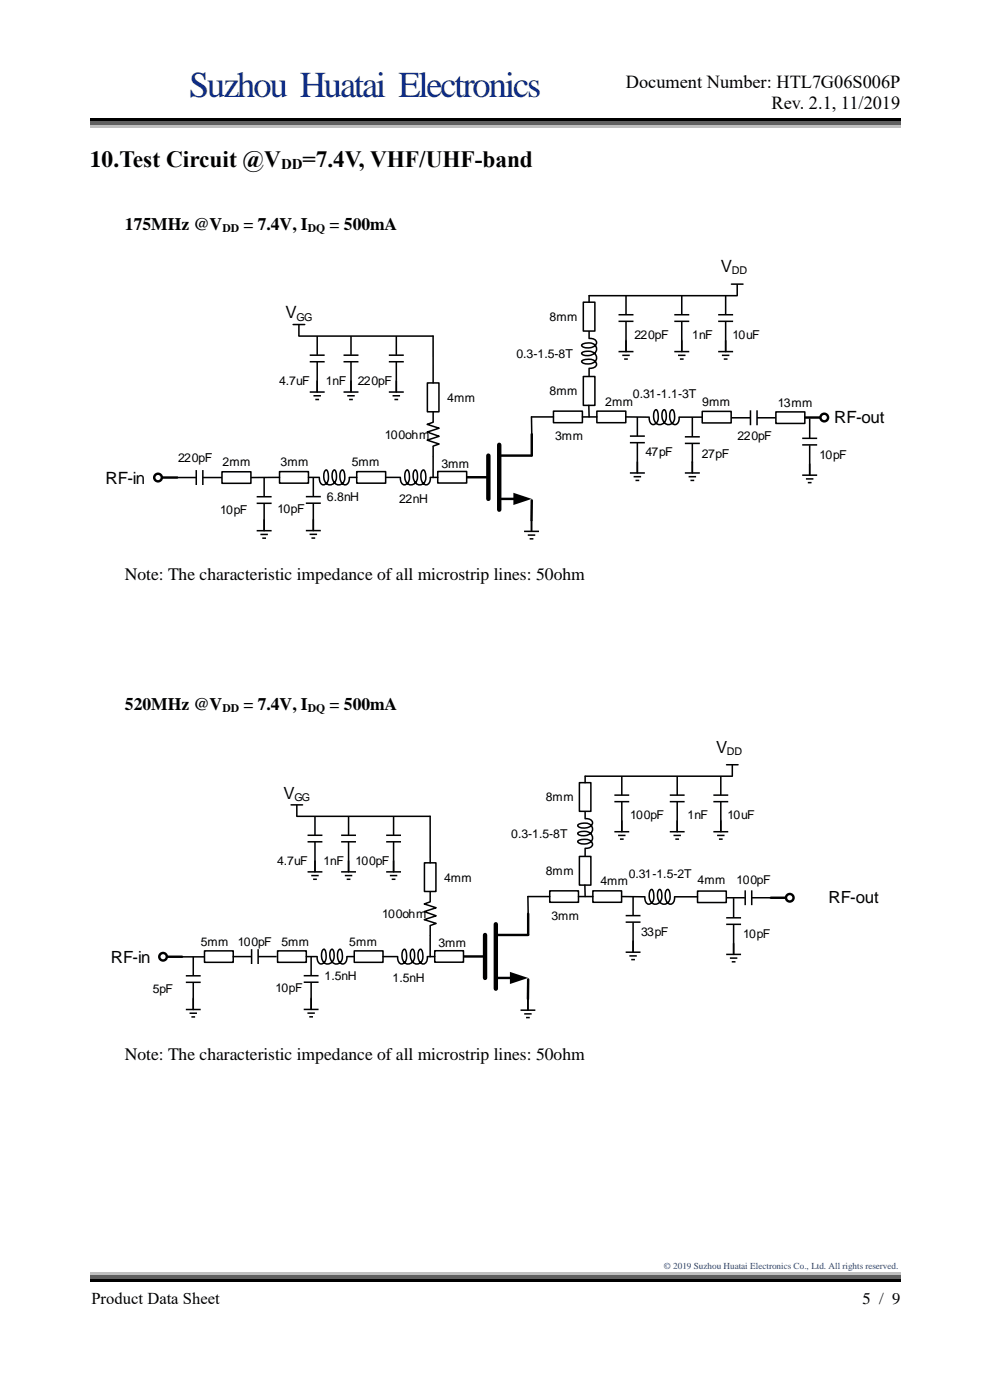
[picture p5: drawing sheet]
<svg xmlns="http://www.w3.org/2000/svg" width="210mm" height="297mm" viewBox="0 0 210 297" stroke-linecap="round" stroke-linejoin="round" font-family="sans-serif">
<path d="M106 96.7h6.8M112.8 92.1v4.5M99 101.2h4.6M106.1 105.8h3.1M112.8 106.1v4.3" fill="none" stroke="#000" stroke-width=".52"/>
<path d="M108.9 104.5l3.9 1.3-3.9 1.3z" fill="#000"/>
<path d="M103.6 96.7v9.1M105.9 94.4v13.7" fill="none" stroke="#000" stroke-width=".93"/>
<path d="M92.9 100h6.1v2.5h-6.1z" fill-rule="evenodd" fill="#fff"/>
<path d="M133.6 92.5h3.2M133.6 93.9h3.2M135.2 88.5v4M135.2 94v4M54.4 105.4h3.2M54.4 106.8h3.2M56 101.3v4.1M56 106.8v3.4M92.9 100h6.1v2.5h-6.1z" fill="none" stroke="#000" stroke-width=".32"/>
<path d="M75.7 100.1h6.1v2.4h-6.1z" fill-rule="evenodd" fill="#fff"/>
<path d="M75.7 100.1h6.1v2.4h-6.1z" fill="none" stroke="#000" stroke-width=".32"/>
<path d="M59.3 100.1h6.1v2.4h-6.1z" fill-rule="evenodd" fill="#fff"/>
<path d="M59.3 100.1h6.1v2.4h-6.1z" fill="none" stroke="#000" stroke-width=".32"/>
<path d="M164.6 87.4h6.1v2.4h-6.1z" fill-rule="evenodd" fill="#fff"/>
<path d="M164.6 87.4h6.1v2.4h-6.1z" fill="none" stroke="#000" stroke-width=".32"/>
<path d="M149 87.3h6.1v2.4h-6.1z" fill-rule="evenodd" fill="#fff"/>
<path d="M149 87.3h6.1v2.4h-6.1z" fill="none" stroke="#000" stroke-width=".32"/>
<path d="M126.6 87.2h6.2v2.5h-6.2z" fill-rule="evenodd" fill="#fff"/>
<path d="M126.6 87.2h6.2v2.5h-6.2z" fill="none" stroke="#000" stroke-width=".32"/>
<path d="M117.4 87.2h6.1v2.5h-6.1z" fill-rule="evenodd" fill="#fff"/>
<g fill="none" stroke="#000" stroke-width=".32">
<path d="M65.7 76.7h3.2M65.7 75.4h3.2M67.3 71.3v4M67.3 76.7v4.1M72.9 76.7h3.1M72.9 75.4h3.1M74.5 71.3v4M74.5 76.7v4.1M82.5 76.7h3.2M82.5 75.4h3.2M84.1 71.3v4M84.1 76.7v4.1"/>
<path d="M125 70.2v1.6M125 78.1v1.6M125.1 71.8a.99 .99 0 0 1 1.1 .3 .99 .99 0 0 1 .1 1.1 1.99 1.99 0 0 1-2.9 .1 2.3 2.3 0 0 1 2.9 0 1.35 1.35 0 0 1 .1 1.5 1.35 1.35 0 0 1-1.4 .6h-.5a.86 .86 0 0 1-1.1-.4 2.14 2.14 0 0 1 3.1 .5 1.31 1.31 0 0 1-1.3 1.7 1.43 1.43 0 0 1-1.8-.5 2.23 2.23 0 0 1 3.1 .3 1.03 1.03 0 0 1-1.4 1.1M91.9 87.4v2.2l-1.3 .4 2.6 .8-2.6 .9 2.6 .9-2.6 .8 2.6 .8-1.3 .4v2.3M117.4 87.2h6.1v2.5h-6.1zM132.8 88.4l4.9 .1M137.7 88.6a.97 .97 0 0 0 .3 1.2 .97 .97 0 0 0 1.2 0 2.46 2.46 0 0 0 0-2.9 2.06 2.06 0 0 0 .4 3.1 1.53 1.53 0 0 0 1.7-1.9 1.17 1.17 0 0 0-.4-1.2 2.07 2.07 0 0 0 .6 3.1 1.43 1.43 0 0 0 1.6-1.9 1.26 1.26 0 0 0-.5-1.2 1.96 1.96 0 0 0-.2 2.6 .88 .88 0 0 0 1 .5 .88 .88 0 0 0 .7-.9v-.5M144.1 88.5h4.9M155.1 88.6h4M159.2 87.1v3.1M160.6 87.1v3.1M160.6 88.6h4"/>
<path d="M170.2 93h3.1M170.2 94.4h3.1M171.8 88.8v4.2M171.8 94.4v4M81.8 101.3h3.1M84.9 101.4a.97 .97 0 0 0 .3 1.1 .97 .97 0 0 0 1.2 .1 2.46 2.46 0 0 0 0-2.9 2.06 2.06 0 0 0 .4 3.1 1.53 1.53 0 0 0 1.8-2 1.17 1.17 0 0 0-.5-1.1 2.07 2.07 0 0 0 .6 3.1 1.43 1.43 0 0 0 1.6-1.9 1.26 1.26 0 0 0-.5-1.2 1.96 1.96 0 0 0-.2 2.6 .88 .88 0 0 0 1 .5 .88 .88 0 0 0 .7-1v-.4M91.3 101.3h1.6"/>
</g>
<path d="M90.7 81.2h2.4v6.2h-2.4z" fill-rule="evenodd" fill="#fff"/>
<path d="M90.7 81.2h2.4v6.2h-2.4z" fill="none" stroke="#000" stroke-width=".32"/>
<path d="M123.7 79.9h2.5v6.1h-2.5z" fill-rule="evenodd" fill="#fff"/>
<path d="M123.7 79.9h2.5v6.1h-2.5z" fill="none" stroke="#000" stroke-width=".32"/>
<path d="M123.7 64.1h2.5v6.1h-2.5z" fill-rule="evenodd" fill="#fff"/>
<g fill="none" stroke="#000" stroke-width=".32">
<path d="M62.2 68.9h2.4M63.4 68.9v2.4h28.5v9.9M123.7 64.1h2.5v6.1h-2.5zM131.2 66.8h3.2M131.2 68.2h3.2M132.8 62.7v4.1M132.8 68.2v4M143 66.8h3.2M143 68.2h3.2M144.6 62.7v4.1M144.6 68.2v4M152.4 66.8h3.1"/>
<path d="M152.4 68.2h3.1M153.9 62.7v4.1M153.9 68.2v4M155.2 60.3h2.4M156.4 60.3v2.4h-31.4v1.4M91.9 96.9v4.4M117.4 88.4h-4.7l.1 3.7M124.9 86l.1 2.4M54.4 112.6h3.2M55.2 113.4h1.6M55.6 114.2h.8M56 110.2v2.4"/>
</g>
<path d="M33.5 101.3h4.1" fill="none" stroke="#000" stroke-width=".52"/>
<circle cx="33.5" cy="101.3" r=".81" fill="#fff"/>
<g fill="none" stroke="#000" stroke-width=".52">
<path d="M170.8 88.6h4.1"/>
<circle cx="33.5" cy="101.3" r=".81"/>
</g>
<circle cx="174.9" cy="88.6" r=".81" fill="#fff"/>
<circle cx="174.9" cy="88.6" r=".81" fill="none" stroke="#000" stroke-width=".52"/>
<g fill="none" stroke="#000" stroke-width=".32">
<path d="M131.2 74.6h3.2M132 75.4h1.6M132.4 76.2h.8M132.8 72.2v2.4M143 74.6h3.2M143.8 75.4h1.6M144.2 76.2h.8M144.6 72.2v2.4M152.4 74.6h3.1M153.1 75.4h1.6M153.5 76.2h.8M153.9 72.2v2.4"/>
<path d="M41.6 99.7v3.2M43 99.7v3.2M65.7 83.2h3.2M66.5 84h1.6M66.9 84.8h.8M67.3 80.8v2.4M72.9 83.2h3.1M73.7 84h1.6M74.1 84.8h.8M74.5 80.8v2.4M82.5 83.2h3.2M83.3 84h1.6"/>
<path d="M83.7 84.8h.8M84.1 80.8v2.4M123.6 88.4h3M135.2 98v2.3M145.3 92.7h3.2M145.3 94.1h3.2M146.9 88.5v4.2M146.9 94.1v6.2M171.8 98.4v2.4M37.6 101.3h4M43 101.3h4.1M59.3 101.3h-6.1"/>
<path d="M111.2 112.7h3.1M112 113.5h1.5M112.4 114.3h.8M112.8 110.4v2.3M133.6 100.3h3.2M134.4 101.1h1.6M134.8 101.9h.8M145.3 100.3h3.2M146.1 101.1h1.6M146.5 101.9h.8M170.2 100.8h3.1M171 101.6h1.6"/>
<path d="M171.4 102.4h.8"/>
</g>
<path d="M47.1 100.1h6.1v2.4h-6.1z" fill-rule="evenodd" fill="#fff"/>
<path d="M47.1 100.1h6.1v2.4h-6.1zM64.9 105.4h3.2M64.9 106.8h3.2M64.9 112.6h3.2M65.4 101.3h2.4M65.7 113.4h1.6M66.1 114.2h.8M66.5 101.3v4.1M66.5 106.8v5.8M67.8 101.4a.98 .98 0 0 0 .2 1.1 .98 .98 0 0 0 1.2 .1 2.47 2.47 0 0 0 0-2.9 2.05 2.05 0 0 0 .4 3.1 1.53 1.53 0 0 0 1.8-2 1.17 1.17 0 0 0-.5-1.1 2.06 2.06 0 0 0 .6 3.1 1.42 1.42 0 0 0 1.6-1.9 1.26 1.26 0 0 0-.5-1.2 2.08 2.08 0 0 0 .3 3.1 1.06 1.06 0 0 0 1.2-1.4M74.1 101.3h1.6" fill="none" stroke="#000" stroke-width=".32"/>
<path d="M105.3 198.4h6.7M112 193.9v4.4M98.3 202.9h4.6M105.3 207.5h3.2M112 207.8v4.2" fill="none" stroke="#000" stroke-width=".52"/>
<path d="M108.2 206.2l3.8 1.3-3.8 1.3z" fill="#000"/>
<path d="M102.9 198.4v9.1M105.2 196.1v13.7" fill="none" stroke="#000" stroke-width=".93"/>
<path d="M92.2 201.7h6.1v2.4h-6.1z" fill-rule="evenodd" fill="#fff"/>
<path d="M132.7 194.2h3.2M132.7 195.6h3.2M134.3 190.2v4M134.3 195.7v4M39.4 207h3.2M39.4 208.4h3.2M41 203v4M41 208.5v3.3M92.2 201.7h6.1v2.4h-6.1z" fill="none" stroke="#000" stroke-width=".32"/>
<path d="M75.2 201.7h6v2.5h-6z" fill-rule="evenodd" fill="#fff"/>
<path d="M75.2 201.7h6v2.5h-6z" fill="none" stroke="#000" stroke-width=".32"/>
<path d="M58.9 201.7h6.1v2.5h-6.1z" fill-rule="evenodd" fill="#fff"/>
<path d="M58.9 201.7h6.1v2.5h-6.1z" fill="none" stroke="#000" stroke-width=".32"/>
<path d="M148 189h6.1v2.5h-6.1z" fill-rule="evenodd" fill="#fff"/>
<path d="M148 189h6.1v2.5h-6.1z" fill="none" stroke="#000" stroke-width=".32"/>
<path d="M125.8 189h6.1v2.4h-6.1z" fill-rule="evenodd" fill="#fff"/>
<path d="M125.8 189h6.1v2.4h-6.1z" fill="none" stroke="#000" stroke-width=".32"/>
<path d="M116.6 189h6.1v2.4h-6.1z" fill-rule="evenodd" fill="#fff"/>
<g fill="none" stroke="#000" stroke-width=".32">
<path d="M65.2 178.6h3.2M65.2 177.2h3.2M66.8 173.2v3.9M66.8 178.6v4M72.4 178.6h3.1M72.4 177.2h3.1M73.9 173.2v3.9M73.9 178.6v4M81.9 178.6h3.2M81.9 177.2h3.2M83.5 173.2v3.9M83.5 178.6v4"/>
<path d="M124.1 172.1v1.6M124.1 180v1.5M124.3 173.7a.98 .98 0 0 1 1.1 .3 .98 .98 0 0 1 .1 1.1 1.98 1.98 0 0 1-2.9 0 2.28 2.28 0 0 1 2.8 .1 1.33 1.33 0 0 1 .1 1.4 1.33 1.33 0 0 1-1.3 .7h-.5a1.07 1.07 0 0 1-1.1-.5 2.12 2.12 0 0 1 3 .5 1.3 1.3 0 0 1-1.3 1.7 1.42 1.42 0 0 1-1.7-.5 2.48 2.48 0 0 1 2.8 0 .84 .84 0 0 1 .2 1 .84 .84 0 0 1-.9 .4l-.4 .1M91.3 189.1v2.2l-1.3 .5 2.5 .8-2.5 .8 2.5 .9-2.5 .8 2.5 .8-1.2 .5v2.2M116.6 189h6.1v2.4h-6.1zM131.9 190.2l4.9 .1M136.8 190.4a.97 .97 0 0 0 .3 1.1 .97 .97 0 0 0 1.2 .1 2.45 2.45 0 0 0-.1-2.9 2.04 2.04 0 0 0 .5 3.1 1.52 1.52 0 0 0 1.7-2 1.16 1.16 0 0 0-.4-1.1 2.05 2.05 0 0 0 .5 3.1 1.41 1.41 0 0 0 1.6-1.9 1.25 1.25 0 0 0-.4-1.2 2.07 2.07 0 0 0 .3 3.1 1.05 1.05 0 0 0 1.1-1.4M143.1 190.3h4.9M154.1 190.5h3.9M154.1 194.7h3.1M154.1 196.1h3.1M155.6 190.5v4.2"/>
<path d="M155.6 196.2v3.9M158.1 188.9v3.1M159.5 188.9v3.1M159.5 190.5h3.9M81.2 202.9h3.2M84.4 203.1a.97 .97 0 0 0 .2 1.1 .97 .97 0 0 0 1.2 0 2.45 2.45 0 0 0 0-2.8 2.04 2.04 0 0 0 .4 3.1 1.52 1.52 0 0 0 1.8-2 1.16 1.16 0 0 0-.5-1.1 2.05 2.05 0 0 0 .6 3.1 1.41 1.41 0 0 0 1.6-1.9 1.25 1.25 0 0 0-.5-1.2 2.07 2.07 0 0 0 .3 3.1 1.05 1.05 0 0 0 1.2-1.4M90.7 202.9h1.5"/>
</g>
<path d="M90 183h2.5v6.1h-2.5z" fill-rule="evenodd" fill="#fff"/>
<path d="M90 183h2.5v6.1h-2.5z" fill="none" stroke="#000" stroke-width=".32"/>
<path d="M122.9 181.7h2.4v6.1h-2.4z" fill-rule="evenodd" fill="#fff"/>
<path d="M122.9 181.7h2.4v6.1h-2.4z" fill="none" stroke="#000" stroke-width=".32"/>
<path d="M122.9 166h2.4v6.1h-2.4z" fill-rule="evenodd" fill="#fff"/>
<g fill="none" stroke="#000" stroke-width=".32">
<path d="M61.7 170.8h2.5M63 170.8v2.4h28.3v9.8M122.9 166h2.4v6.1h-2.4zM130.3 168.7h3.2M130.3 170.1h3.2M131.9 164.7v4M131.9 170.1v4M142.1 168.7h3.1M142.1 170.1h3.1M143.7 164.7v4M143.7 170.1v4M151.3 168.7h3.2"/>
<path d="M151.3 170.1h3.2M152.9 164.7v4M152.9 170.1v4M154.1 162.2h2.5M155.4 162.2v2.5h-31.3v1.3M91.3 198.6v4.4M116.6 190.2h-4.6v3.7M124.1 187.8v2.4M39.4 214.2h3.2M40.2 215h1.6M40.6 215.7h.8M41 211.8v2.4"/>
</g>
<path d="M34.6 203h4" fill="none" stroke="#000" stroke-width=".52"/>
<circle cx="34.6" cy="203" r=".8" fill="#fff"/>
<g fill="none" stroke="#000" stroke-width=".52">
<path d="M163.5 190.5h4"/>
<circle cx="34.6" cy="203" r=".8"/>
</g>
<circle cx="167.5" cy="190.5" r=".8" fill="#fff"/>
<circle cx="167.5" cy="190.5" r=".8" fill="none" stroke="#000" stroke-width=".52"/>
<g fill="none" stroke="#000" stroke-width=".32">
<path d="M130.3 176.5h3.2M131.1 177.2h1.6M131.5 178h.8M131.9 174.1v2.4M142.1 176.5h3.1M142.9 177.2h1.5M143.3 178h.8M143.7 174.1v2.4M151.3 176.5h3.2M152.1 177.2h1.6M152.5 178h.8M152.9 174.1v2.4"/>
<path d="M65.2 185h3.2M66 185.8h1.6M66.4 186.5h.8M66.8 182.6v2.4M72.4 185h3.1M73.2 185.8h1.5M73.6 186.5h.7M73.9 182.6v2.4M81.9 185h3.2M82.7 185.8h1.6M83.1 186.5h.8M83.5 182.6v2.4"/>
<path d="M122.7 190.2h3.1M134.3 199.7v2.3M110.4 214.3h3.2M111.2 215.1h1.6M111.6 215.9h.8M112 212v2.3M132.7 202h3.2M133.5 202.8h1.6M133.9 203.6h.8M154.1 202.5h3.1M154.8 203.3h1.6M155.2 204h.8"/>
<path d="M155.6 200.1v2.4"/>
</g>
<path d="M43.4 201.7h6.1v2.5h-6.1z" fill-rule="evenodd" fill="#fff"/>
<g fill="none" stroke="#000" stroke-width=".32">
<path d="M38.7 203h4.6M43.4 201.7h6.1v2.5h-6.1zM49.3 202.9h4M53.4 201.4v3.1M54.8 202.9h3.9M54.8 201.4v3.1M64.4 207h3.2M64.4 208.4h3.2M64.4 214.2h3.2M65 202.9h2.3M65.2 214.9h1.6M65.6 215.7h.8"/>
<path d="M66 203v4M66 208.4v5.8M67.3 203.1a.97 .97 0 0 0 .3 1.1 .97 .97 0 0 0 1.1 0 2.44 2.44 0 0 0 0-2.8 2.05 2.05 0 0 0 .4 3.1 1.52 1.52 0 0 0 1.8-2 1.16 1.16 0 0 0-.5-1.1 2.05 2.05 0 0 0 .6 3.1 1.42 1.42 0 0 0 1.6-1.9 1.25 1.25 0 0 0-.5-1.2 2.06 2.06 0 0 0 .3 3.1 1.05 1.05 0 0 0 1.2-1.4M73.6 202.9h1.6"/>
</g>
<path d="M19 25.1h172v.5h-172z" fill-rule="evenodd" fill="#000"/>
<path d="M19 25.6h172v1h-172z" fill-rule="evenodd" fill="#606060"/>
<path d="M19 26.6h172v.5h-172z" fill-rule="evenodd" fill="#c0c0c0"/>
<path d="M19 271.4h172v.5h-172z" fill-rule="evenodd" fill="#000"/>
<path d="M19 270.4h172v1h-172z" fill-rule="evenodd" fill="#606060"/>
<path d="M19 269.9h172v.5h-172z" fill-rule="evenodd" fill="#c0c0c0"/>
<text font-size="7.7" fill="#0f2d86" x="40.1" y="20.7">Suzhou Huatai Electronics</text>
<g font-size="5">
<text x="19" y="35.5">10.Test Circuit @V</text>
<text x="64.2" y="35.5">=7.4V, VHF/UHF-band</text>
</g>
<g font-size="3.9">
<text x="132.8" y="18.6">Document Number: HTL7G06S006P</text>
<text x="163.7" y="23.1">Rev. 2.1, 11/2019</text>
</g>
<g font-size="3.7">
<text x="26.5" y="48.8">175MHz @V</text>
<text x="51.7" y="48.8">= 7.4V, I</text>
<text x="69.9" y="48.8">= 500mA</text>
<text x="26.5" y="123.1">Note: The characteristic impedance of all microstrip lines: 50ohm</text>
<text x="26.5" y="150.6">520MHz @V</text>
<text x="51.7" y="150.6">= 7.4V, I</text>
<text x="69.9" y="150.6">= 500mA</text>
<text x="26.5" y="225">Note: The characteristic impedance of all microstrip lines: 50ohm</text>
</g>
<g font-size="3.6">
<text x="152.9" y="57.7">V</text>
<text x="60.6" y="67.5">V</text>
<text x="177" y="89.8">RF-out</text>
<text x="22.4" y="102.6">RF-in</text>
<text x="60.1" y="169.4">V</text>
<text x="23.5" y="204.3">RF-in</text>
</g>
<g font-size="3.5">
<text x="151.9" y="159.7">V</text>
<text x="175.8" y="191.6">RF-out</text>
<text x="19.4" y="276.6">Product Data Sheet</text>
<text x="183" y="276.6">5 / 9</text>
</g>
<text font-size="3.2" x="59.6" y="35.8">DD</text>
<g font-size="2.6">
<text x="116.6" y="68">8mm</text>
<text x="134.6" y="71.9">220pF</text>
<text x="146.8" y="71.9">1nF</text>
<text x="155.4" y="71.9">10uF</text>
<text x="109.5" y="75.9">0.3-1.5-8T</text>
<text x="59.2" y="81.7">4.7uF</text>
<text x="69.1" y="81.7">1nF</text>
<text x="75.9" y="81.7">220pF</text>
<text x="116.6" y="83.9">8mm</text>
<text x="94.9" y="85.3">4mm</text>
<text x="128.4" y="86">2mm</text>
<text x="134.3" y="84.5">0.31-1.1-3T</text>
<text x="149" y="86">9mm</text>
<text x="165" y="86.2">13mm</text>
<text x="81.6" y="93.1">100ohm</text>
<text x="117.8" y="93.4">3mm</text>
<text x="156.5" y="93.4">220pF</text>
<text x="37.8" y="98">220pF</text>
<text x="47.2" y="99">2mm</text>
<text x="59.5" y="99">3mm</text>
<text x="74.6" y="99">5mm</text>
<text x="93.6" y="99.3">3mm</text>
<text x="136.9" y="96.8">47pF</text>
<text x="148.9" y="97.1">27pF</text>
<text x="173.8" y="97.3">10pF</text>
<text x="69.4" y="106.4">6.8nH</text>
<text x="84.7" y="106.7">22nH</text>
<text x="46.7" y="109">10pF</text>
<text x="58.8" y="108.8">10pF</text>
<text x="115.8" y="169.9">8mm</text>
<text x="133.7" y="173.8">100pF</text>
<text x="145.9" y="173.8">1nF</text>
<text x="154.3" y="173.8">10uF</text>
<text x="108.4" y="177.7">0.3-1.5-8T</text>
<text x="58.8" y="183.5">4.7uF</text>
<text x="68.6" y="183.5">1nF</text>
<text x="75.4" y="183.5">100pF</text>
<text x="115.8" y="185.7">8mm</text>
<text x="94.2" y="187">4mm</text>
<text x="127.4" y="187.8">4mm</text>
<text x="133.4" y="186.3">0.31-1.5-2T</text>
<text x="148" y="187.5">4mm</text>
<text x="156.3" y="187.5">100pF</text>
<text x="81.1" y="194.8">100ohm</text>
<text x="117" y="195.1">3mm</text>
<text x="42.6" y="200.6">5mm</text>
<text x="50.5" y="200.6">100pF</text>
<text x="59.7" y="200.6">5mm</text>
<text x="74.1" y="200.6">5mm</text>
<text x="93" y="200.9">3mm</text>
<text x="136" y="198.5">33pF</text>
<text x="157.6" y="199">10pF</text>
<text x="68.9" y="208">1.5nH</text>
<text x="83.3" y="208.3">1.5nH</text>
<text x="32.4" y="210.6">5pF</text>
<text x="58.4" y="210.4">10pF</text>
</g>
<g font-size="2.5">
<text x="47.2" y="49.2">DD</text>
<text x="65.3" y="49.2">DQ</text>
<text x="47.2" y="151">DD</text>
<text x="65.3" y="151">DQ</text>
</g>
<g font-size="2.3">
<text x="155.2" y="58.1">DD</text>
<text x="62.9" y="68">GG</text>
<text x="154.2" y="160.1">DD</text>
<text x="62.4" y="169.9">GG</text>
</g>
<text font-size="1.9" fill="#1f4e79" x="140.8" y="269.1">© 2019 Suzhou Huatai Electronics Co., Ltd. All rights reserved.</text>
</svg>
